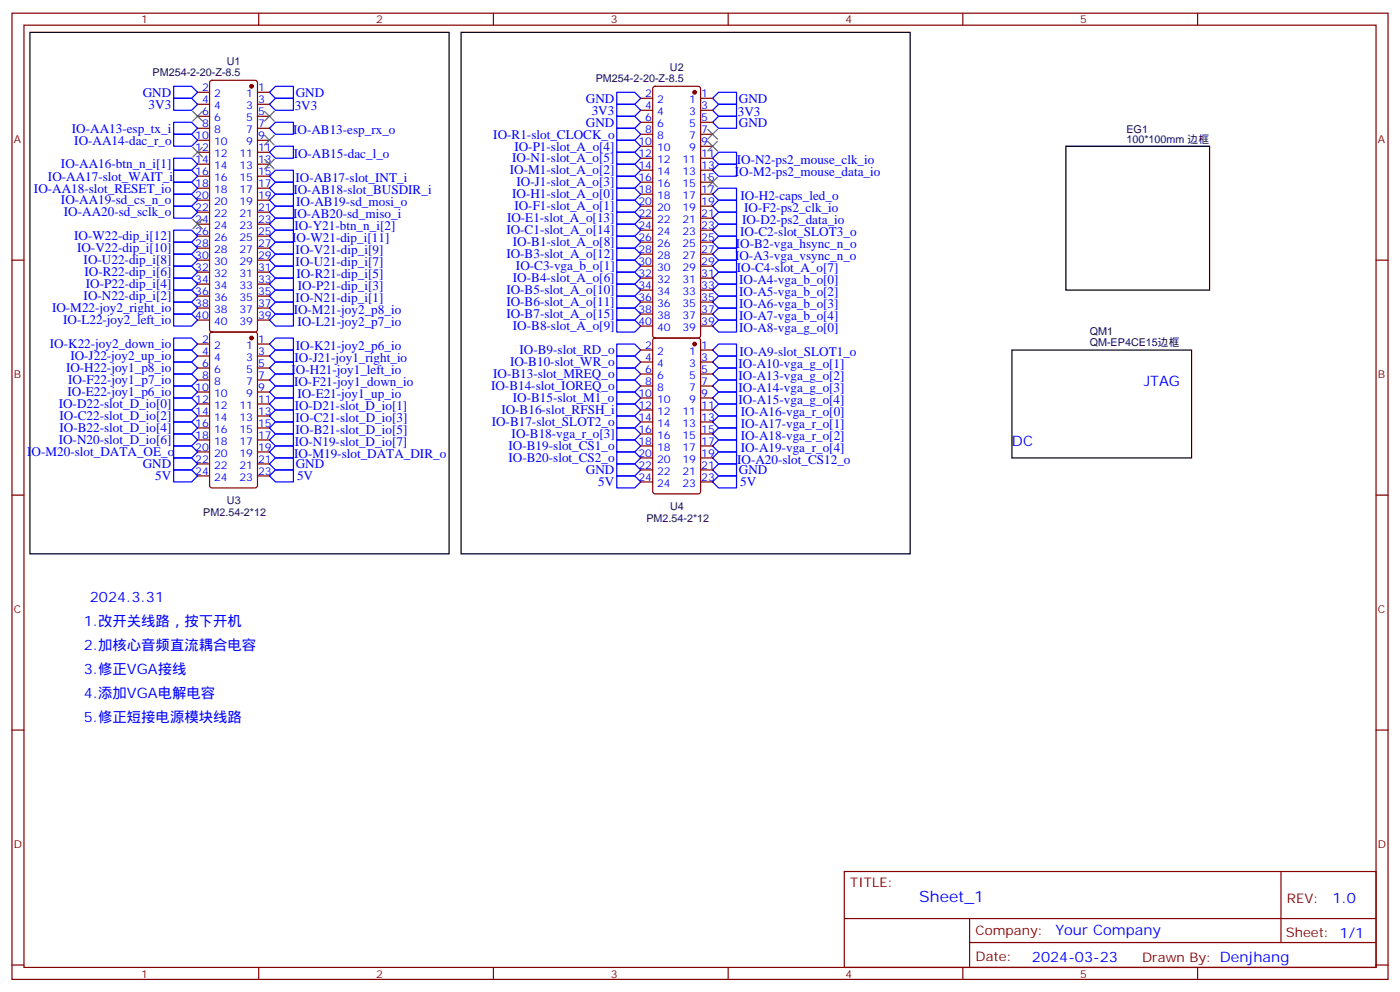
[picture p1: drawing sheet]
<svg xmlns="http://www.w3.org/2000/svg" width="412mm" height="292mm" viewBox="0 0 412 292" stroke-linecap="round" stroke-linejoin="round" font-family="sans-serif">
<g fill="none" stroke="#870000" stroke-width=".35">
<path d="M3.5 3.9h405.4v284.3h-405.4zM7.1 7.4h398.2v277.3h-398.2zM76.2 3.9v3.5M145.3 3.9v3.5M214.5 3.9v3.5M283.6 3.9v3.5M352.8 3.9v3.5M58.2 27.2h3.5M58.2 30.7h3.5M58.2 34.2h3.5M58.2 37.7h3.5M62 23.8l.4-.2h12.7l.5 .2 .2 .5v72.7l-.2 .5-.5 .2h-12.7l-.5-.2-.2-.5v-72.7z"/>
<path d="M75.8 27.2h3.6M75.8 30.7h3.6M75.8 34.2h3.6M75.8 37.7h3.6M188.7 28.9h3.6M188.7 32.5h3.6M188.7 36h3.6M188.7 39.5h3.6M192.5 25.6l.5-.2h12.7l.5 .2 .2 .5v72.7l-.3 .5-.4 .2h-12.7l-.5-.3-.2-.4v-72.7zM206.4 28.9h3.5M206.4 32.5h3.5M206.4 36h3.5"/>
<path d="M206.4 39.5h3.5M58.2 41.3h3.5M58.2 44.8h3.5M58.2 48.3h3.5M58.2 51.9h3.5M58.2 55.4h3.5M58.2 58.9h3.5M75.8 41.3h3.6M75.8 44.8h3.6M75.8 48.3h3.6M75.8 51.9h3.6M75.8 55.4h3.6"/>
<path d="M75.8 58.9h3.6M188.7 43h3.6M188.7 46.6h3.6M188.7 50.1h3.6M188.7 53.6h3.6M188.7 57.2h3.6M206.4 43h3.5M206.4 46.6h3.5M206.4 50.1h3.5M206.4 53.6h3.5M206.4 57.2h3.5M3.5 76.6h3.6"/>
<path d="M58.2 76.6h3.5M58.2 73h3.5M58.2 69.5h3.5M58.2 66h3.5M58.2 62.4h3.5M75.8 76.6h3.6M75.8 73h3.6M75.8 69.5h3.6M75.8 66h3.6M75.8 62.4h3.6M188.7 78.3h3.6M188.7 74.8h3.6"/>
<path d="M188.7 71.3h3.6M188.7 67.7h3.6M188.7 60.7h3.6M188.7 64.2h3.6M206.4 78.3h3.5M206.4 74.8h3.5M206.4 71.3h3.5M206.4 67.7h3.5M206.4 60.7h3.5M206.4 64.2h3.5M405.3 76.6h3.6M58.2 94.2h3.5"/>
<path d="M58.2 90.7h3.5M58.2 87.1h3.5M58.2 83.6h3.5M58.2 80.1h3.5M62 97.9l.4-.2h12.7l.7 .5v44.7l-.4 .6-13 .1-.6-.5-.1-44.7zM75.8 94.2h3.6M75.8 90.7h3.6M75.8 87.1h3.6M75.8 83.6h3.6M75.8 80.1h3.6M188.7 96h3.6M188.7 92.4h3.6"/>
<path d="M188.7 88.9h3.6M188.7 85.4h3.6M188.7 81.8h3.6M192.5 99.7l.5-.2h12.7l.6 .4 .1 44.7-.5 .7h-12.9l-.7-.4v-44.7zM206.4 96h3.5M206.4 92.4h3.5M206.4 88.9h3.5M206.4 85.4h3.5M206.4 81.8h3.5M58.2 101.2h3.5M58.2 104.8h3.5M58.2 108.3h3.5"/>
<path d="M58.2 111.8h3.5M58.2 115.4h3.5M58.2 118.9h3.5M75.8 101.2h3.6M75.8 104.8h3.6M75.8 108.3h3.6M75.8 111.8h3.6M75.8 115.4h3.6M75.8 118.9h3.6M188.7 103h3.6M188.7 106.5h3.6M188.7 110.1h3.6"/>
<path d="M188.7 113.6h3.6M188.7 117.1h3.6M206.4 103h3.5M206.4 106.5h3.5M206.4 110.1h3.5M206.4 113.6h3.5M206.4 117.1h3.5M58.2 136.5h3.5M58.2 133h3.5M58.2 129.5h3.5M58.2 125.9h3.5M58.2 122.4h3.5"/>
<path d="M75.8 136.5h3.6M75.8 133h3.6M75.8 129.5h3.6M75.8 125.9h3.6M75.8 122.4h3.6M188.7 138.3h3.6M188.7 134.8h3.6M188.7 131.2h3.6M188.7 127.7h3.6M188.7 120.6h3.6M188.7 124.2h3.6M206.4 138.3h3.5"/>
<path d="M206.4 134.8h3.5M206.4 131.2h3.5M206.4 127.7h3.5M206.4 120.6h3.5M206.4 124.2h3.5M3.5 145.7h3.6M58.2 140.1h3.5M75.8 140.1h3.6M188.7 141.8h3.6M206.4 141.8h3.5M405.3 145.7h3.6M3.5 214.8h3.6"/>
<path d="M405.3 214.8h3.6M248.7 256.5h156.6v28.2h-156.6zM377.3 256.5v20.9M248.7 270.3h156.5M285.6 277.4h119.6M285.6 270.3v14.1M3.5 284h3.6M76.2 284.7v3.5M145.3 284.7v3.5M214.5 284.7v3.5M283.6 284.7v3.5M352.8 284.7v3.5"/>
<path d="M405.3 284h3.6"/>
</g>
<g fill="#870000" stroke="#870000" stroke-width=".35">
<circle cx="74.1" cy="99.5" r=".53"/>
<circle cx="74.1" cy="25.4" r=".53"/>
<circle cx="204.6" cy="27.2" r=".53"/>
<circle cx="204.6" cy="101.2" r=".53"/>
</g>
<path d="M8.8 9.5h123.5v153.5h-123.5zM135.8 9.5h132.3v153.5h-132.3zM314 43h42.3v42.4h-42.3zM298.1 103h52.9v31.8h-52.9z" fill="none" stroke="#000" stroke-width=".35"/>
<g fill="none" stroke="#00f" stroke-width=".35">
<path d="M51.2 28.9h5.2l1.8 1.8-1.8 1.8h-5.2zM51.2 25.4h5.2l1.8 1.8-1.8 1.7h-5.2zM51.2 39.5h5.2l1.8 1.8-1.8 1.7h-5.2zM51.2 36h5.2l1.8 1.7-1.8 1.8h-5.2zM81.1 28.9h5.3v3.6h-5.3l-1.7-1.8zM81.1 25.4h5.3v3.5h-5.3l-1.7-1.7zM81.1 36h5.3v3.5h-5.3l-1.7-1.8zM181.7 37.7h5.3l1.7 1.8-1.7 1.8h-5.3zM181.7 30.7h5.3l1.7 1.8-1.7 1.7h-5.3zM181.7 34.2h5.3l1.7 1.8-1.7 1.7h-5.3zM181.7 27.2h5.3l1.7 1.7-1.7 1.8h-5.3zM209.9 28.9l1.8-1.7h5.3v3.5h-5.3z"/>
<path d="M211.7 30.7h5.3v3.5h-5.3l-1.8-1.7zM211.7 34.2h5.3v3.5h-5.3l-1.8-1.7zM51.2 57.2h5.2l1.8 1.7-1.8 1.8h-5.2zM51.2 53.6h5.2l1.8 1.8-1.8 1.8h-5.2zM51.2 50.1h5.2l1.8 1.8-1.8 1.7h-5.2zM51.2 46.6h5.2l1.8 1.7-1.8 1.8h-5.2zM79.4 51.9l1.7-1.8h5.3v3.5h-5.3zM79.4 44.8l1.7-1.8h5.3v3.6h-5.3zM81.1 57.2h5.3v3.5h-5.3l-1.7-1.8zM81.1 53.6h5.3v3.6h-5.3l-1.7-1.8zM181.7 58.9h5.3l1.7 1.8-1.7 1.7h-5.3zM181.7 55.4h5.3l1.7 1.8-1.7 1.7h-5.3z"/>
<path d="M181.7 51.9h5.3l1.7 1.7-1.7 1.8h-5.3zM181.7 48.3h5.3l1.7 1.8-1.7 1.8h-5.3zM181.7 44.8h5.3l1.7 1.8-1.7 1.7h-5.3zM181.7 41.3h5.3l1.7 1.7-1.7 1.8h-5.3zM211.7 58.9h5.3v3.5h-5.3l-1.8-1.7zM211.7 55.4h5.3v3.5h-5.3l-1.8-1.7zM211.7 48.3h5.3v3.6h-5.3l-1.8-1.8zM211.7 44.8h5.3v3.5h-5.3l-1.8-1.7zM51.2 78.3h5.2l1.8 1.8-1.8 1.7h-5.2zM51.2 74.8h5.2l1.8 1.8-1.8 1.7h-5.2zM51.2 71.3h5.2l1.8 1.7-1.8 1.8h-5.2zM51.2 67.7h5.2l1.8 1.8-1.8 1.8h-5.2z"/>
<path d="M51.2 60.7h5.2l1.8 1.7-1.8 1.8h-5.2zM79.4 76.6l1.7-1.8h5.3v3.5h-5.3zM79.4 73l1.7-1.7h5.3v3.5h-5.3zM81.1 67.7h5.3v3.6h-5.3l-1.7-1.8zM81.1 64.2h5.3v3.5h-5.3l-1.7-1.7zM81.1 60.7h5.3v3.5h-5.3l-1.7-1.8zM181.7 76.6h5.3l1.7 1.7-1.7 1.8h-5.3zM181.7 73h5.3l1.7 1.8-1.7 1.8h-5.3zM181.7 69.5h5.3l1.7 1.8-1.7 1.7h-5.3zM181.7 66h5.3l1.7 1.7-1.7 1.8h-5.3zM181.7 62.4h5.3l1.7 1.8-1.7 1.8h-5.3zM211.7 76.6h5.3v3.5h-5.3l-1.8-1.8z"/>
<path d="M211.7 73h5.3v3.6h-5.3l-1.8-1.8zM211.7 69.5h5.3v3.5h-5.3l-1.8-1.7zM211.7 66h5.3v3.5h-5.3l-1.8-1.8zM211.7 62.4h5.3v3.6h-5.3l-1.8-1.8zM51.2 99.5h5.2l1.8 1.7-1.8 1.8h-5.2zM51.2 81.8h5.2l1.8 1.8-1.8 1.8h-5.2zM51.2 92.4h5.2l1.8 1.8-1.8 1.8h-5.2zM51.2 88.9h5.2l1.8 1.8-1.8 1.7h-5.2zM51.2 85.4h5.2l1.8 1.7-1.8 1.8h-5.2zM79.4 83.6l1.7-1.8h5.3v3.6h-5.3zM79.4 87.1l1.7-1.7h5.3v3.5h-5.3zM79.4 80.1l1.7-1.8h5.3v3.5h-5.3z"/>
<path d="M81.1 99.5h5.3v3.5h-5.3l-1.7-1.8zM81.1 92.4h5.3v3.6h-5.3l-1.7-1.8zM81.1 88.9h5.3v3.5h-5.3l-1.7-1.7zM181.7 94.2h5.3l1.7 1.8-1.7 1.7h-5.3zM181.7 90.7h5.3l1.7 1.7-1.7 1.8h-5.3zM181.7 87.1h5.3l1.7 1.8-1.7 1.8h-5.3zM181.7 83.6h5.3l1.7 1.8-1.7 1.7h-5.3zM181.7 80.1h5.3l1.7 1.7-1.7 1.8h-5.3zM211.7 94.2h5.3v3.5h-5.3l-1.8-1.7zM211.7 90.7h5.3v3.5h-5.3l-1.8-1.8zM211.7 87.1h5.3v3.6h-5.3l-1.8-1.8zM211.7 83.6h5.3v3.5h-5.3l-1.8-1.7z"/>
<path d="M211.7 80.1h5.3v3.5h-5.3l-1.8-1.8zM51.2 117.1h5.2l1.8 1.8-1.8 1.7h-5.2zM51.2 113.6h5.2l1.8 1.8-1.8 1.7h-5.2zM51.2 110.1h5.2l1.8 1.7-1.8 1.8h-5.2zM51.2 106.5h5.2l1.8 1.8-1.8 1.8h-5.2zM51.2 103h5.2l1.8 1.8-1.8 1.7h-5.2zM79.4 118.9l1.7-1.8h5.3v3.5h-5.3zM79.4 115.4l1.7-1.8h5.3v3.5h-5.3zM79.4 111.8l1.7-1.7h5.3v3.5h-5.3zM79.4 108.3l1.7-1.8h5.3v3.6h-5.3zM81.1 103h5.3v3.5h-5.3l-1.7-1.7zM181.7 104.8h5.3l1.7 1.7-1.7 1.8h-5.3z"/>
<path d="M181.7 101.2h5.3l1.7 1.8-1.7 1.8h-5.3zM181.7 118.9h5.3l1.7 1.7-1.7 1.8h-5.3zM181.7 115.4h5.3l1.7 1.7-1.7 1.8h-5.3zM181.7 111.8h5.3l1.7 1.8-1.7 1.8h-5.3zM181.7 108.3h5.3l1.7 1.8-1.7 1.7h-5.3zM211.7 104.8h5.3v3.5h-5.3l-1.8-1.8zM211.7 101.2h5.3v3.6h-5.3l-1.8-1.8zM211.7 108.3h5.3v3.5h-5.3l-1.8-1.7zM211.7 111.8h5.3v3.6h-5.3l-1.8-1.8zM211.7 115.4h5.3v3.5h-5.3l-1.8-1.8zM211.7 118.9h5.3v3.5h-5.3l-1.8-1.8zM51.2 134.8h5.2l1.8 1.7-1.8 1.8h-5.2z"/>
<path d="M51.2 131.2h5.2l1.8 1.8-1.8 1.8h-5.2zM51.2 127.7h5.2l1.8 1.8-1.8 1.7h-5.2zM51.2 124.2h5.2l1.8 1.7-1.8 1.8h-5.2zM51.2 120.6h5.2l1.8 1.8-1.8 1.8h-5.2zM51.2 138.3h5.2l1.8 1.8-1.8 1.7h-5.2zM81.1 134.8h5.3v3.5h-5.3l-1.7-1.8zM81.1 131.2h5.3v3.6h-5.3l-1.7-1.8zM81.1 127.7h5.3v3.5h-5.3l-1.7-1.7zM81.1 124.2h5.3v3.5h-5.3l-1.7-1.8zM81.1 120.6h5.3v3.6h-5.3l-1.7-1.8zM181.7 136.5h5.3l1.7 1.8-1.7 1.8h-5.3zM181.7 133h5.3l1.7 1.8-1.7 1.7h-5.3z"/>
<path d="M181.7 129.5h5.3l1.7 1.7-1.7 1.8h-5.3zM181.7 125.9h5.3l1.7 1.8-1.7 1.8h-5.3zM181.7 122.4h5.3l1.7 1.8-1.7 1.7h-5.3zM211.7 136.5h5.3v3.6h-5.3l-1.8-1.8zM211.7 122.4h5.3v3.5h-5.3l-1.8-1.7zM211.7 125.9h5.3v3.6h-5.3l-1.8-1.8zM211.7 129.5h5.3v3.5h-5.3l-1.8-1.8zM211.7 133h5.3v3.5h-5.3l-1.8-1.7zM79.4 140.1l1.7-1.8h5.3v3.5h-5.3zM181.7 140.1h5.3l1.7 1.7-1.7 1.8h-5.3zM211.7 140.1h5.3v3.5h-5.3l-1.8-1.8z"/>
</g>
<g fill="none" stroke="#3c3" stroke-width=".35">
<path d="M56.8 32.8l2.8 2.8M59.6 32.8l-2.8 2.8M78 32.8l2.8 2.8M78 39.9l2.8 2.8M80.8 32.8l-2.8 2.8M80.8 39.9l-2.8 2.8M208.5 38.1l2.8 2.8M211.3 38.1l-2.8 2.8M56.8 43.4l2.8 2.8M59.6 43.4l-2.8 2.8M78 46.9l2.8 2.8M80.8 46.9l-2.8 2.8"/>
<path d="M208.5 41.6l2.8 2.8M208.5 52.2l2.8 2.8M211.3 41.6l-2.8 2.8M211.3 52.2l-2.8 2.8M56.8 64.6l2.8 2.8M59.6 64.6l-2.8 2.8"/>
</g>
<text font-size="4.6" fill="#00f" x="270.8" y="265.5">Sheet_1</text>
<g font-size="4.2" fill="#00f">
<text x="336.9" y="113.6">JTAG</text>
<text x="298.1" y="131.2">DC</text>
<text x="26.5" y="177.1">2024.3.31</text>
<text x="24.7" y="184.1">1.改开关线路，按下开机</text>
<text x="24.7" y="191.2">2.加核心音频直流耦合电容</text>
<text x="24.7" y="198.3">3.修正VGA接线</text>
<text x="24.7" y="205.3">4.添加VGA电解电容</text>
<text x="24.7" y="212.4">5.修正短接电源模块线路</text>
<text x="392.5" y="265.7">1.0</text>
<text x="310.9" y="275.3">Your Company</text>
<text x="304" y="283.1">2024-03-23</text>
</g>
<g font-size="3.9" fill="#00f">
<text x="42.1" y="28.4">GND</text>
<text x="87.1" y="28.4">GND</text>
<text x="43.8" y="31.9">3V3</text>
<text x="86.8" y="32.5">3V3</text>
<text x="172.6" y="30.2">GND</text>
<text x="174.3" y="33.7">3V3</text>
<text x="217.3" y="34.2">3V3</text>
<text x="217.7" y="30.2">GND</text>
<text x="21.2" y="39">IO-AA13-esp_tx_i</text>
<text x="86.3" y="39.5">IO-AB13-esp_rx_o</text>
<text x="145.3" y="40.8">IO-R1-slot_CLOCK_o</text>
<text x="172.6" y="37.2">GND</text>
<text x="217.7" y="37.2">GND</text>
<text x="21.9" y="42.5">IO-AA14-dac_r_o</text>
<text x="86.5" y="46.6">IO-AB15-dac_l_o</text>
<text x="150.9" y="47.8">IO-N1-slot_A_o[5]</text>
<text x="151.5" y="44.3">IO-P1-slot_A_o[4]</text>
<text x="14.1" y="53.1">IO-AA17-slot_WAIT_i</text>
<text x="18" y="49.6">IO-AA16-btn_n_i[1]</text>
<text x="87" y="53.6">IO-AB17-slot_INT_i</text>
<text x="150.2" y="51.3">IO-M1-slot_A_o[2]</text>
<text x="216.5" y="51.9">IO-M2-ps2_mouse_data_io</text>
<text x="217.1" y="48.3">IO-N2-ps2_mouse_clk_io</text>
<text x="10" y="56.7">IO-AA18-slot_RESET_io</text>
<text x="86.4" y="57.2">IO-AB18-slot_BUSDIR_i</text>
<text x="150.9" y="58.4">IO-H1-slot_A_o[0]</text>
<text x="152.1" y="54.9">IO-J1-slot_A_o[3]</text>
<text x="218.2" y="58.9">IO-H2-caps_led_o</text>
<text x="18" y="60.2">IO-AA19-sd_cs_n_o</text>
<text x="18.8" y="63.7">IO-AA20-sd_sclk_o</text>
<text x="86.3" y="64.2">IO-AB20-sd_miso_i</text>
<text x="87.2" y="60.7">IO-AB19-sd_mosi_o</text>
<text x="149.3" y="65.5">IO-E1-slot_A_o[13]</text>
<text x="151.5" y="61.9">IO-F1-slot_A_o[1]</text>
<text x="218.6" y="66">IO-D2-ps2_data_io</text>
<text x="219.2" y="62.4">IO-F2-ps2_clk_io</text>
<text x="21.8" y="70.7">IO-W22-dip_i[12]</text>
<text x="86.1" y="71.3">IO-W21-dip_i[11]</text>
<text x="86.7" y="67.7">IO-Y21-btn_n_i[2]</text>
<text x="149.2" y="69">IO-C1-slot_A_o[14]</text>
<text x="218" y="69.5">IO-C2-slot_SLOT3_o</text>
<text x="22.7" y="74.3">IO-V22-dip_i[10]</text>
<text x="24.6" y="77.8">IO-U22-dip_i[8]</text>
<text x="87.1" y="74.8">IO-V21-dip_i[9]</text>
<text x="149.2" y="76">IO-B3-slot_A_o[12]</text>
<text x="151.1" y="72.5">IO-B1-slot_A_o[8]</text>
<text x="216.5" y="76.6">IO-A3-vga_vsync_n_o</text>
<text x="216.8" y="73">IO-B2-vga_hsync_n_o</text>
<text x="24.9" y="81.3">IO-R22-dip_i[6]</text>
<text x="87.1" y="78.3">IO-U21-dip_i[7]</text>
<text x="87.3" y="81.8">IO-R21-dip_i[5]</text>
<text x="151.1" y="83.1">IO-B4-slot_A_o[6]</text>
<text x="152" y="79.6">IO-C3-vga_b_o[1]</text>
<text x="217.1" y="80.1">IO-C4-slot_A_o[7]</text>
<text x="217.7" y="83.6">IO-A4-vga_b_o[0]</text>
<text x="24.6" y="88.4">IO-N22-dip_i[2]</text>
<text x="25.3" y="84.9">IO-P22-dip_i[4]</text>
<text x="87.1" y="88.9">IO-N21-dip_i[1]</text>
<text x="87.7" y="85.4">IO-P21-dip_i[3]</text>
<text x="149.2" y="86.6">IO-B5-slot_A_o[10]</text>
<text x="217.7" y="87.1">IO-A5-vga_b_o[2]</text>
<text x="15.3" y="91.9">IO-M22-joy2_right_io</text>
<text x="18.6" y="95.4">IO-L22-joy2_left_io</text>
<text x="86.5" y="92.4">IO-M21-joy2_p8_io</text>
<text x="87.6" y="96">IO-L21-joy2_p7_io</text>
<text x="149.2" y="93.7">IO-B7-slot_A_o[15]</text>
<text x="149.2" y="90.2">IO-B6-slot_A_o[11]</text>
<text x="217.7" y="94.2">IO-A7-vga_b_o[4]</text>
<text x="217.7" y="90.7">IO-A6-vga_b_o[3]</text>
<text x="151.1" y="97.2">IO-B8-slot_A_o[9]</text>
<text x="217.7" y="97.7">IO-A8-vga_g_o[0]</text>
<text x="14.7" y="102.5">IO-K22-joy2_down_io</text>
<text x="20.7" y="106">IO-J22-joy2_up_io</text>
<text x="86.8" y="106.5">IO-J21-joy1_right_io</text>
<text x="87.2" y="103">IO-K21-joy2_p6_io</text>
<text x="150.2" y="107.8">IO-B10-slot_WR_o</text>
<text x="153" y="104.3">IO-B9-slot_RD_o</text>
<text x="217.8" y="104.8">IO-A9-slot_SLOT1_o</text>
<text x="19.4" y="109.6">IO-H22-joy1_p8_io</text>
<text x="20.1" y="113.1">IO-F22-joy1_p7_io</text>
<text x="85.9" y="110.1">IO-H21-joy1_left_io</text>
<text x="86.6" y="113.6">IO-F21-joy1_down_io</text>
<text x="145.3" y="111.3">IO-B13-slot_MREQ_o</text>
<text x="217.5" y="108.3">IO-A10-vga_g_o[1]</text>
<text x="217.5" y="111.8">IO-A13-vga_g_o[2]</text>
<text x="19.9" y="116.6">IO-E22-joy1_p6_io</text>
<text x="87.6" y="117.1">IO-E21-joy1_up_io</text>
<text x="144.7" y="114.9">IO-B14-slot_IOREQ_o</text>
<text x="151.1" y="118.4">IO-B15-slot_M1_o</text>
<text x="217.5" y="115.4">IO-A14-vga_g_o[3]</text>
<text x="217.5" y="118.9">IO-A15-vga_g_o[4]</text>
<text x="17.3" y="120.1">IO-D22-slot_D_io[0]</text>
<text x="17.5" y="123.7">IO-C22-slot_D_io[2]</text>
<text x="86.8" y="120.6">IO-D21-slot_D_io[1]</text>
<text x="87" y="124.2">IO-C21-slot_D_io[3]</text>
<text x="144.8" y="125.4">IO-B17-slot_SLOT2_o</text>
<text x="147.7" y="121.9">IO-B16-slot_RFSH_i</text>
<text x="218.2" y="122.4">IO-A16-vga_r_o[0]</text>
<text x="218.2" y="125.9">IO-A17-vga_r_o[1]</text>
<text x="17.3" y="130.7">IO-N20-slot_D_io[6]</text>
<text x="17.5" y="127.2">IO-B22-slot_D_io[4]</text>
<text x="86.8" y="131.2">IO-N19-slot_D_io[7]</text>
<text x="87" y="127.7">IO-B21-slot_D_io[5]</text>
<text x="150.7" y="129">IO-B18-vga_r_o[3]</text>
<text x="218.2" y="129.5">IO-A18-vga_r_o[2]</text>
<text x="8" y="134.3">IO-M20-slot_DATA_OE_o</text>
<text x="42.1" y="137.8">GND</text>
<text x="86.6" y="134.8">IO-M19-slot_DATA_DIR_o</text>
<text x="87.1" y="137.8">GND</text>
<text x="149.8" y="136">IO-B20-slot_CS2_o</text>
<text x="149.8" y="132.5">IO-B19-slot_CS1_o</text>
<text x="217.1" y="136.5">IO-A20-slot_CS12_o</text>
<text x="218.2" y="133">IO-A19-vga_r_o[4]</text>
<text x="45.7" y="141.3">5V</text>
<text x="87.5" y="141.4">5V</text>
<text x="172.6" y="139.5">GND</text>
<text x="176.2" y="143.1">5V</text>
<text x="217.7" y="139.5">GND</text>
<text x="218" y="143.1">5V</text>
</g>
<g font-size="3.9" fill="#800">
<text x="250.5" y="261.1">TITLE:</text>
<text x="379.1" y="265.7">REV:</text>
<text x="287.4" y="275.3">Company:</text>
<text x="378.7" y="275.9">Sheet: 1/1</text>
<text x="287.4" y="282.9">Date:</text>
<text x="336.4" y="283">Drawn By: Denjhang</text>
</g>
<g font-size="3.2" fill="#800">
<text x="41.6" y="6.9">1</text>
<text x="110.8" y="6.9">2</text>
<text x="179.9" y="6.9">3</text>
<text x="249.1" y="6.9">4</text>
<text x="318.2" y="6.9">5</text>
<text x="4.1" y="42">A</text>
<text x="405.9" y="42">A</text>
<text x="4.1" y="111.1">B</text>
<text x="405.9" y="111.1">B</text>
<text x="4.1" y="180.3">C</text>
<text x="405.9" y="180.3">C</text>
<text x="4.1" y="249.4">D</text>
<text x="405.9" y="249.4">D</text>
<text x="41.6" y="287.7">1</text>
<text x="110.8" y="287.7">2</text>
<text x="179.9" y="287.7">3</text>
<text x="249.1" y="287.7">4</text>
<text x="318.2" y="287.7">5</text>
</g>
<g font-size="3.2" fill="#000080">
<text x="44.9" y="22.4">PM254-2-20-Z-8.5</text>
<text x="66.8" y="19.2">U1</text>
<text x="197.4" y="21">U2</text>
<text x="175.5" y="24.2">PM254-2-20-Z-8.5</text>
<text x="331.8" y="42">100*100mm 边框</text>
<text x="331.8" y="39">EG1</text>
<text x="321" y="102">QM-EP4CE15边框</text>
<text x="321" y="98.7">QM1</text>
<text x="66.8" y="148.3">U3</text>
<text x="59.9" y="151.8">PM2.54-2*12</text>
<text x="190.4" y="153.6">PM2.54-2*12</text>
<text x="197.4" y="150">U4</text>
</g>
<g font-size="3.2" fill="#00f">
<text x="59.5" y="26.8">2</text>
<text x="63" y="28.6">2</text>
<text x="72.5" y="28.6">1</text>
<text x="76" y="26.8">1</text>
<text x="190.1" y="28.6">2</text>
<text x="206.6" y="28.6">1</text>
<text x="59.5" y="33.9">6</text>
<text x="59.5" y="30.3">4</text>
<text x="63" y="35.6">6</text>
<text x="63" y="32.1">4</text>
<text x="72.5" y="32.1">3</text>
<text x="72.5" y="35.6">5</text>
<text x="76" y="30.3">3</text>
<text x="76" y="33.9">5</text>
<text x="190.1" y="35.6">6</text>
<text x="190.1" y="32.1">4</text>
<text x="193.6" y="33.9">4</text>
<text x="193.6" y="30.3">2</text>
<text x="203.1" y="30.3">1</text>
<text x="203.1" y="33.9">3</text>
<text x="206.6" y="32.1">3</text>
<text x="206.6" y="35.6">5</text>
<text x="57.5" y="40.9">10</text>
<text x="59.5" y="37.4">8</text>
<text x="63" y="39.2">8</text>
<text x="72.5" y="39.2">7</text>
<text x="76" y="37.4">7</text>
<text x="76" y="40.9">9</text>
<text x="190.1" y="39.2">8</text>
<text x="193.6" y="40.9">8</text>
<text x="193.6" y="37.4">6</text>
<text x="203.1" y="37.4">5</text>
<text x="203.1" y="40.9">7</text>
<text x="206.6" y="39.2">7</text>
<text x="57.5" y="48">14</text>
<text x="57.5" y="44.4">12</text>
<text x="63" y="46.2">12</text>
<text x="63" y="42.7">10</text>
<text x="70.5" y="46.2">11</text>
<text x="72.5" y="42.7">9</text>
<text x="76" y="44.4">11</text>
<text x="76" y="48">13</text>
<text x="188.1" y="46.2">12</text>
<text x="188.1" y="42.7">10</text>
<text x="193.6" y="48">12</text>
<text x="193.6" y="44.4">10</text>
<text x="201" y="48">11</text>
<text x="203.1" y="44.4">9</text>
<text x="206.6" y="42.7">9</text>
<text x="206.6" y="46.2">11</text>
<text x="57.5" y="51.5">16</text>
<text x="63" y="53.3">16</text>
<text x="63" y="49.7">14</text>
<text x="70.5" y="49.7">13</text>
<text x="70.5" y="53.3">15</text>
<text x="76" y="51.5">15</text>
<text x="188.1" y="53.3">16</text>
<text x="188.1" y="49.7">14</text>
<text x="193.6" y="51.5">14</text>
<text x="201" y="51.5">13</text>
<text x="206.6" y="49.7">13</text>
<text x="206.6" y="53.3">15</text>
<text x="57.5" y="58.6">20</text>
<text x="57.5" y="55">18</text>
<text x="63" y="56.8">18</text>
<text x="70.5" y="56.8">17</text>
<text x="76" y="55">17</text>
<text x="76" y="58.6">19</text>
<text x="188.1" y="56.8">18</text>
<text x="193.6" y="58.6">18</text>
<text x="193.6" y="55">16</text>
<text x="201" y="55">15</text>
<text x="201" y="58.6">17</text>
<text x="206.6" y="56.8">17</text>
<text x="57.5" y="65.6">24</text>
<text x="57.5" y="62.1">22</text>
<text x="63" y="63.9">22</text>
<text x="63" y="60.3">20</text>
<text x="70.5" y="60.3">19</text>
<text x="70.5" y="63.9">21</text>
<text x="76" y="62.1">21</text>
<text x="76" y="65.6">23</text>
<text x="188.1" y="63.9">22</text>
<text x="188.1" y="60.3">20</text>
<text x="193.6" y="65.6">22</text>
<text x="193.6" y="62.1">20</text>
<text x="201" y="62.1">19</text>
<text x="201" y="65.6">21</text>
<text x="206.6" y="60.3">19</text>
<text x="206.6" y="63.9">21</text>
<text x="57.5" y="69.1">26</text>
<text x="63" y="70.9">26</text>
<text x="63" y="67.4">24</text>
<text x="70.5" y="67.4">23</text>
<text x="70.5" y="70.9">25</text>
<text x="76" y="69.1">25</text>
<text x="188.1" y="70.9">26</text>
<text x="188.1" y="67.4">24</text>
<text x="193.6" y="69.1">24</text>
<text x="201" y="69.1">23</text>
<text x="206.6" y="67.4">23</text>
<text x="206.6" y="70.9">25</text>
<text x="57.5" y="76.2">30</text>
<text x="57.5" y="72.7">28</text>
<text x="63" y="78">30</text>
<text x="63" y="74.4">28</text>
<text x="70.5" y="74.4">27</text>
<text x="70.5" y="78">29</text>
<text x="76" y="72.7">27</text>
<text x="76" y="76.2">29</text>
<text x="188.1" y="78">30</text>
<text x="188.1" y="74.4">28</text>
<text x="193.6" y="76.2">28</text>
<text x="193.6" y="72.7">26</text>
<text x="201" y="72.7">25</text>
<text x="201" y="76.2">27</text>
<text x="206.6" y="74.4">27</text>
<text x="206.6" y="78">29</text>
<text x="57.5" y="83.3">34</text>
<text x="57.5" y="79.7">32</text>
<text x="63" y="81.5">32</text>
<text x="70.5" y="81.5">31</text>
<text x="76" y="79.7">31</text>
<text x="76" y="83.3">33</text>
<text x="188.1" y="81.5">32</text>
<text x="193.6" y="83.3">32</text>
<text x="193.6" y="79.7">30</text>
<text x="201" y="79.7">29</text>
<text x="201" y="83.3">31</text>
<text x="206.6" y="81.5">31</text>
<text x="57.5" y="86.8">36</text>
<text x="63" y="88.5">36</text>
<text x="63" y="85">34</text>
<text x="70.5" y="85">33</text>
<text x="70.5" y="88.5">35</text>
<text x="76" y="86.8">35</text>
<text x="188.1" y="88.5">36</text>
<text x="188.1" y="85">34</text>
<text x="193.6" y="86.8">34</text>
<text x="201" y="86.8">33</text>
<text x="206.6" y="85">33</text>
<text x="206.6" y="88.5">35</text>
<text x="57.5" y="93.8">40</text>
<text x="57.5" y="90.3">38</text>
<text x="63" y="95.6">40</text>
<text x="63" y="92.1">38</text>
<text x="70.5" y="92.1">37</text>
<text x="70.5" y="95.6">39</text>
<text x="76" y="90.3">37</text>
<text x="76" y="93.8">39</text>
<text x="188.1" y="95.6">40</text>
<text x="188.1" y="92.1">38</text>
<text x="193.6" y="93.8">38</text>
<text x="193.6" y="90.3">36</text>
<text x="201" y="90.3">35</text>
<text x="201" y="93.8">37</text>
<text x="206.6" y="92.1">37</text>
<text x="206.6" y="95.6">39</text>
<text x="59.5" y="100.9">2</text>
<text x="76" y="100.9">1</text>
<text x="193.6" y="97.4">40</text>
<text x="201" y="97.4">39</text>
<text x="59.5" y="107.9">6</text>
<text x="59.5" y="104.4">4</text>
<text x="63" y="106.2">4</text>
<text x="63" y="102.7">2</text>
<text x="72.5" y="102.7">1</text>
<text x="72.5" y="106.2">3</text>
<text x="76" y="104.4">3</text>
<text x="76" y="107.9">5</text>
<text x="190.1" y="106.2">4</text>
<text x="190.1" y="102.7">2</text>
<text x="193.6" y="107.9">4</text>
<text x="193.6" y="104.4">2</text>
<text x="203.1" y="104.4">1</text>
<text x="203.1" y="107.9">3</text>
<text x="206.6" y="102.7">1</text>
<text x="206.6" y="106.2">3</text>
<text x="59.5" y="111.5">8</text>
<text x="63" y="113.2">8</text>
<text x="63" y="109.7">6</text>
<text x="72.5" y="109.7">5</text>
<text x="72.5" y="113.2">7</text>
<text x="76" y="111.5">7</text>
<text x="190.1" y="113.2">8</text>
<text x="190.1" y="109.7">6</text>
<text x="193.6" y="111.5">6</text>
<text x="203.1" y="111.5">5</text>
<text x="206.6" y="109.7">5</text>
<text x="206.6" y="113.2">7</text>
<text x="57.5" y="118.5">12</text>
<text x="57.5" y="115">10</text>
<text x="63" y="116.8">10</text>
<text x="72.5" y="116.8">9</text>
<text x="76" y="115">9</text>
<text x="76" y="118.5">11</text>
<text x="188.1" y="116.8">10</text>
<text x="193.6" y="118.5">10</text>
<text x="193.6" y="115">8</text>
<text x="203.1" y="115">7</text>
<text x="203.1" y="118.5">9</text>
<text x="206.6" y="116.8">9</text>
<text x="57.5" y="125.6">16</text>
<text x="57.5" y="122.1">14</text>
<text x="63" y="123.8">14</text>
<text x="63" y="120.3">12</text>
<text x="70.5" y="120.3">11</text>
<text x="70.5" y="123.8">13</text>
<text x="76" y="122.1">13</text>
<text x="76" y="125.6">15</text>
<text x="188.1" y="123.8">14</text>
<text x="188.1" y="120.3">12</text>
<text x="193.6" y="125.6">14</text>
<text x="193.6" y="122.1">12</text>
<text x="201" y="122.1">11</text>
<text x="201" y="125.6">13</text>
<text x="206.6" y="120.3">11</text>
<text x="206.6" y="123.8">13</text>
<text x="57.5" y="129.1">18</text>
<text x="63" y="130.9">18</text>
<text x="63" y="127.4">16</text>
<text x="70.5" y="127.4">15</text>
<text x="70.5" y="130.9">17</text>
<text x="76" y="129.1">17</text>
<text x="188.1" y="130.9">18</text>
<text x="188.1" y="127.4">16</text>
<text x="193.6" y="129.1">16</text>
<text x="201" y="129.1">15</text>
<text x="206.6" y="127.4">15</text>
<text x="206.6" y="130.9">17</text>
<text x="57.5" y="136.2">22</text>
<text x="57.5" y="132.6">20</text>
<text x="63" y="137.9">22</text>
<text x="63" y="134.4">20</text>
<text x="70.5" y="134.4">19</text>
<text x="70.5" y="137.9">21</text>
<text x="76" y="132.6">19</text>
<text x="76" y="136.2">21</text>
<text x="188.1" y="137.9">22</text>
<text x="188.1" y="134.4">20</text>
<text x="193.6" y="136.2">20</text>
<text x="193.6" y="132.6">18</text>
<text x="201" y="132.6">17</text>
<text x="201" y="136.2">19</text>
<text x="206.6" y="134.4">19</text>
<text x="206.6" y="137.9">21</text>
<text x="57.5" y="139.7">24</text>
<text x="63" y="141.5">24</text>
<text x="70.5" y="141.5">23</text>
<text x="76" y="139.7">23</text>
<text x="188.1" y="141.5">24</text>
<text x="193.6" y="143.2">24</text>
<text x="193.6" y="139.7">22</text>
<text x="201" y="139.7">21</text>
<text x="201" y="143.2">23</text>
<text x="206.6" y="141.5">23</text>
</g>
</svg>
